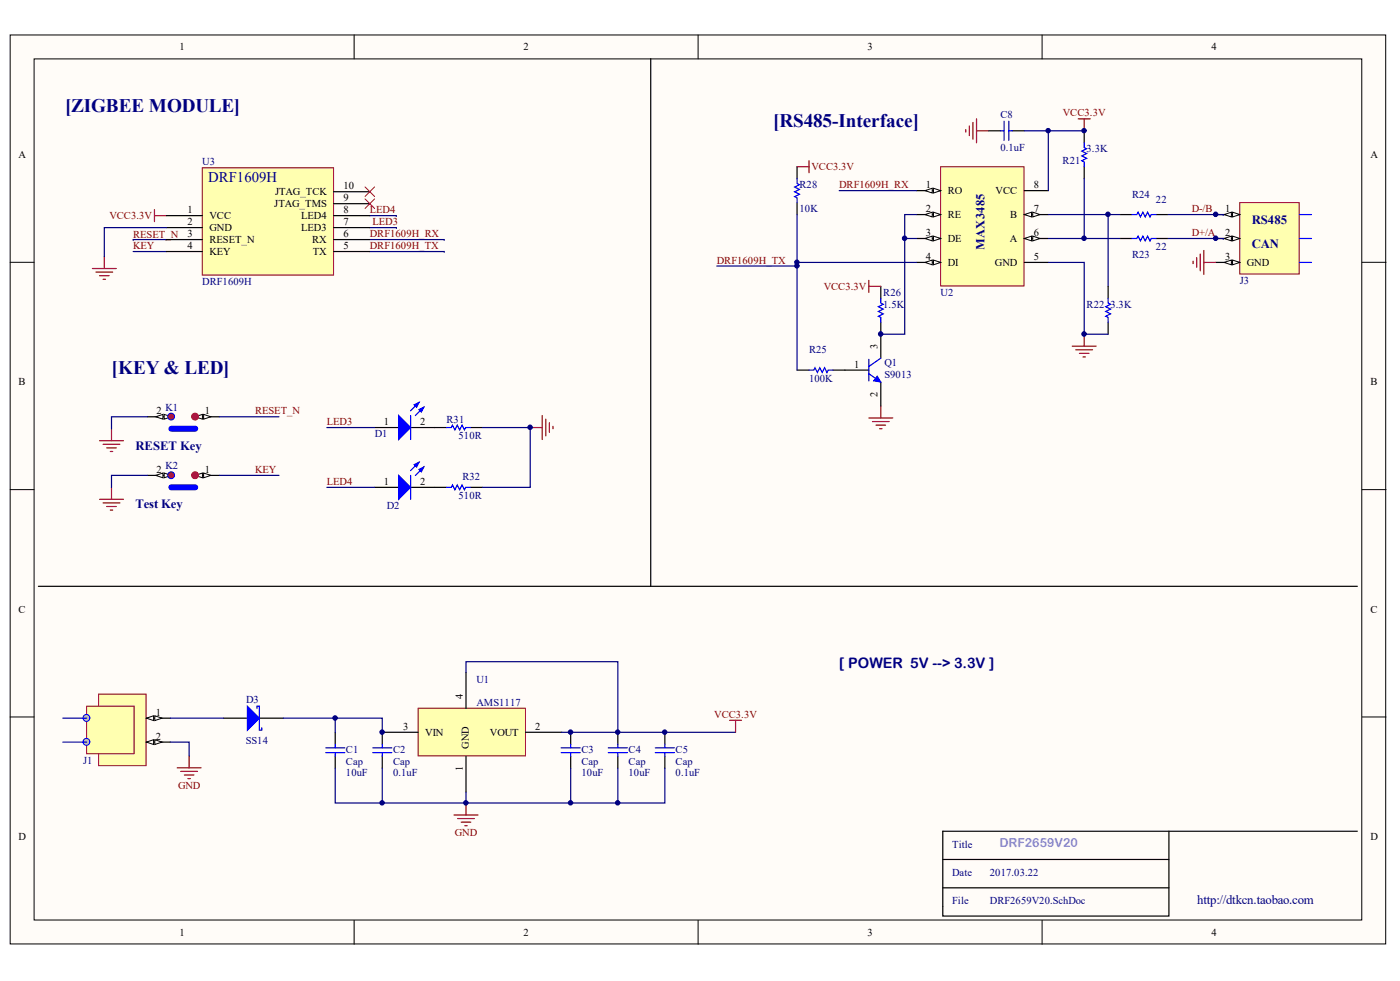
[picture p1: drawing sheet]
<svg xmlns="http://www.w3.org/2000/svg" width="291mm" height="204mm" viewBox="0 0 291 204" stroke-linecap="round" stroke-linejoin="round" font-family="sans-serif">
<g fill="#fffcf8" stroke="#000" stroke-width=".21">
<path d="M2.1 7.3h286v188.9h-286z"/>
<path d="M7.1 12.2h276v179h-276z"/>
</g>
<path d="M73.6 7.3v4.9M145.1 7.3v4.9M216.6 7.3v4.9M2.1 54.5h5M283.2 54.5h4.9M2.1 101.8h5M283.2 101.8h4.9M2.1 149h5M283.2 149h4.9M73.6 191.3v5M145.1 191.3v5M216.6 191.3v5" fill="none" stroke="#000" stroke-width=".21"/>
<path d="M196 178.6h47M243 172.8v17.6h-47v-17.6h86.2M196 184.5h47" fill="none" stroke="#000" stroke-width=".25"/>
<path d="M19.2 55.8h5M19.9 56.6h3.5M20.7 57.3h2M21.4 58.1h.5M21.7 53.3v2.5M32.1 43.6v2.5M32.1 44.8h2.5" fill="none" stroke="#800000" stroke-width=".25"/>
<path d="M27.7 52.3h6.9M34.6 49.8h-6.9v.1M76.9 44.8h5.5v.2M76.9 47.3h5.5v.2M76.9 49.8h15.4v.1M76.9 52.3h15.4v.1" fill="none" stroke="#000080" stroke-width=".25"/>
<path d="M195.5 34.7h17.4v24.7h-17.4z" fill="#ffffb0" stroke="#800000" stroke-width=".21"/>
<path d="M190.6 39.6h4.9" fill="none" stroke="#000" stroke-width=".25"/>
<g fill="#fffcf8" stroke="#000" stroke-width=".21">
<path d="M194.1 39.1l1.4 .5-1.4 .5z"/>
<path d="M192.3 39.6l1.5-.5v1z"/>
</g>
<path d="M190.6 44.6h4.9" fill="none" stroke="#000" stroke-width=".25"/>
<g fill="#fffcf8" stroke="#000" stroke-width=".21">
<path d="M194.1 44.1l1.4 .5-1.4 .5z"/>
<path d="M192.3 44.6l1.5-.5v1z"/>
</g>
<path d="M190.6 49.6h4.9" fill="none" stroke="#000" stroke-width=".25"/>
<g fill="#fffcf8" stroke="#000" stroke-width=".21">
<path d="M194.1 49.1l1.4 .5-1.4 .5z"/>
<path d="M192.3 49.6l1.5-.5v1z"/>
</g>
<path d="M190.6 54.5h4.9" fill="none" stroke="#000" stroke-width=".25"/>
<g fill="#fffcf8" stroke="#000" stroke-width=".21">
<path d="M194.1 54l1.4 .5-1.4 .5z"/>
<path d="M192.3 54.5l1.5-.5v1z"/>
</g>
<path d="M213 54.5h4.9M213 49.6h4.9" fill="none" stroke="#000" stroke-width=".25"/>
<g fill="#fffcf8" stroke="#000" stroke-width=".21">
<path d="M213 49.6l1.4-.5v1z"/>
<path d="M214.7 49.1l1.5 .5-1.5 .5z"/>
</g>
<path d="M213 44.6h4.9" fill="none" stroke="#000" stroke-width=".25"/>
<g fill="#fffcf8" stroke="#000" stroke-width=".21">
<path d="M213 44.6l1.4-.5v1z"/>
<path d="M214.7 44.1l1.5 .5-1.5 .5z"/>
</g>
<path d="M205.5 27.2h2.5M210.5 27.2h2.5M213 39.6h4.9M225.4 27.2v2.5M225.4 34.7v2.4M230.4 59.5v2.5M232.9 44.6h2.4M232.9 49.6h2.4M240.3 44.6h2.5M240.3 49.6h2.5M230.4 67v2.5" fill="none" stroke="#000" stroke-width=".25"/>
<path d="M190.6 44.6h-2.5v5h2.5M230.4 44.6v14.9" fill="none" stroke="#000080" stroke-width=".25"/>
<path d="M200.8 26.9v.5M201.5 26.2v2M202.3 25.4v3.5M203 24.7v5M203 27.2h2.5M224.1 24.7h2.5M225.4 24.7v2.5M222.9 72h5M223.6 72.7h3.5M224.4 73.4h2M225.1 74.2h.5M225.4 69.5v2.5" fill="none" stroke="#800000" stroke-width=".25"/>
<path d="M208 27.2h.7M208.7 25.2v4M209.7 25.2v4M209.7 27.2h.8M225.4 29.7v1l.5 .2-1 .5 1 .5-1 .5 1 .5-1 .5 .5 .3v1M235.3 44.6h1l.3-.5 .5 1 .5-1 .5 1 .5-1 .5 1 .2-.5h1M235.3 49.6h1l.3-.5 .5 1 .5-1 .5 1 .5-1 .5 1 .2-.5h1M230.4 62v1l.5 .3-1 .4 1 .5-1 .5 1 .5-1 .5 .5 .3v1" fill="none" stroke="#00f" stroke-width=".25"/>
<path d="M257.7 42.1h12.4v14.9h-12.4z" fill="#ffffb0" stroke="#800000" stroke-width=".21"/>
<path d="M252.8 44.6h4.9" fill="none" stroke="#000" stroke-width=".25"/>
<g fill="#fffcf8" stroke="#000" stroke-width=".21">
<path d="M256.2 44.1l1.5 .5-1.5 .5z"/>
<path d="M254.5 44.6l1.5-.5v1z"/>
</g>
<path d="M252.8 49.6h4.9" fill="none" stroke="#000" stroke-width=".25"/>
<g fill="#fffcf8" stroke="#000" stroke-width=".21">
<path d="M256.2 49.1l1.5 .5-1.5 .5z"/>
<path d="M254.5 49.6l1.5-.5v1z"/>
</g>
<path d="M252.8 54.5h4.9" fill="none" stroke="#000" stroke-width=".25"/>
<g fill="#fffcf8" stroke="#000" stroke-width=".21">
<path d="M256.2 54l1.5 .5-1.5 .5z"/>
<path d="M254.5 54.5l1.5-.5v1z"/>
</g>
<g fill="none" stroke="#00f" stroke-width=".25">
<path d="M165.7 37.1v1l.5 .3-1 .5 1 .5-1 .5 1 .5-1 .5 .5 .2v1M270.2 44.6h2.4M270.2 49.6h2.4M270.2 54.5h2.4M168.2 76.9h1l.2-.5 .5 1 .5-1 .5 1 .5-1 .5 1 .3-.5h1M180.6 77.7l2.5 1.7M180.6 74.7v4.5M183.1 62v1l.5 .3-1 .4 1 .5-1 .5 1 .5-1 .5 .5 .3v1M183.1 74.4l-2.5 1.8M85.4 86.4v5M85.4 98.8v5M87.1 83.6l-1.7 1.8"/>
<path d="M87.1 96.1l-1.7 1.7M88.1 84.6l-1.7 1.8M88.1 97.1l-1.7 1.7M92.8 88.9h1l.3-.5 .5 1 .5-1 .5 1 .5-1 .5 1 .2-.5h1M92.8 101.3h1l.3-.5 .5 1 .5-1 .5 1 .5-1 .5 1 .2-.5h1"/>
</g>
<path d="M213 27.2h4.9v12.4M217.9 27.2h7.5M225.4 37.1v12.5M188.1 49.6v19.9h-5M217.9 54.5h7.5v15h5M217.9 44.6h15M217.9 49.6h15M242.8 44.6h11.5v.2M242.8 49.6h11.5v.1M100.3 88.9h9.9v12.4h-9.9" fill="none" stroke="#000080" stroke-width=".25"/>
<g fill="none" stroke="#800000" stroke-width=".25">
<path d="M165.7 34.7h2.5M168.2 33.4v2.5M180.6 58.3v2.5M180.6 59.5h2.5M248 54.3v.5M248.8 53.6v1.9M249.5 52.8v3.5M250.3 52.1v4.9M250.3 54.5h2.5M110.2 88.9h2.5M112.7 86.4v5M113.5 87.1v3.5"/>
<path d="M114.2 87.9v2M115 88.6v.5M180.6 86.9h5M181.4 87.6h3.4M182.1 88.4h2M182.9 89.1h.5M183.1 84.4v2.5"/>
</g>
<g fill="none" stroke="#000" stroke-width=".25">
<path d="M165.7 34.7v2.4M165.7 42.1v2.5M183.1 59.5v2.5M165.7 76.9h2.5M173.2 76.9h7.4M183.1 67v7.4M183.1 79.4v5M40.6 98.8h5M77.9 88.9h5M85.4 88.9h7.4M97.8 88.9h2.5M77.9 101.3h5"/>
<path d="M85.4 101.3h7.4M97.8 101.3h2.5"/>
</g>
<path d="M182.4 78.2l.7 1.2-1.5-.2z" fill="#00f" stroke="#00f" stroke-width=".21"/>
<g fill="#00f" stroke="#00f" stroke-width=".25">
<path d="M82.9 86.4l2.5 2.5-2.5 2.5z"/>
<path d="M87.1 85.1l1-.5-.5 1z"/>
<path d="M86.1 84.1l1-.5-.5 1z"/>
<path d="M82.9 98.8l2.5 2.5-2.5 2.5z"/>
<path d="M87.1 97.6l1-.5-.5 1z"/>
<path d="M86.1 96.6l1-.5-.5 1z"/>
</g>
<g fill="#fffcf8" stroke="#000" stroke-width=".21">
<path d="M40.6 98.8l1.5-.5v1z"/>
<path d="M42.3 98.3l1.5 .5-1.5 .5z"/>
</g>
<path d="M30.6 98.8h5" fill="none" stroke="#000" stroke-width=".25"/>
<g fill="#fffcf8" stroke="#000" stroke-width=".21">
<path d="M34.1 98.3l1.5 .5-1.5 .5z"/>
<path d="M32.4 98.8l1.5-.5v1z"/>
</g>
<circle cx="40.6" cy="98.8" r=".71" fill="#bf0000" stroke="#bf0000" stroke-width=".21"/>
<circle cx="35.6" cy="98.8" r=".71" fill="#bf0000" stroke="#00f" stroke-width=".21"/>
<path d="M35.6 101.3h5" fill="none" stroke="#00f" stroke-width="1.2"/>
<path d="M20.7 103.8h5M21.4 104.5h3.5M22.2 105.3h2M22.9 106h.5M23.2 101.3v2.5" fill="none" stroke="#800000" stroke-width=".25"/>
<path d="M30.6 98.8h-7.4v2.5M45.6 98.8h12.4M67.9 88.9h10M67.9 101.3h10" fill="none" stroke="#000080" stroke-width=".25"/>
<path d="M40.6 86.6h5" fill="none" stroke="#000" stroke-width=".25"/>
<g fill="#fffcf8" stroke="#000" stroke-width=".21">
<path d="M40.6 86.6l1.5-.5v1z"/>
<path d="M42.3 86.1l1.5 .5-1.5 .5z"/>
</g>
<path d="M30.6 86.6h5" fill="none" stroke="#000" stroke-width=".25"/>
<g fill="#fffcf8" stroke="#000" stroke-width=".21">
<path d="M34.1 86.1l1.5 .5-1.5 .5z"/>
<path d="M32.4 86.6l1.5-.5v1z"/>
</g>
<circle cx="40.6" cy="86.6" r=".71" fill="#bf0000" stroke="#bf0000" stroke-width=".21"/>
<circle cx="35.6" cy="86.6" r=".71" fill="#bf0000" stroke="#00f" stroke-width=".21"/>
<path d="M35.6 89.1h5" fill="none" stroke="#00f" stroke-width="1.2"/>
<path d="M20.7 91.6h5M21.4 92.3h3.5M22.2 93.1h2M22.9 93.8h.5M23.2 89.1v2.5" fill="none" stroke="#800000" stroke-width=".25"/>
<path d="M174.5 39.6h16.1M30.6 86.6h-7.4v2.5M45.6 86.6h12.4" fill="none" stroke="#000080" stroke-width=".25"/>
<path d="M86.9 147.2h22.3v9.9h-22.3z" fill="#ffffb0" stroke="#800000" stroke-width=".21"/>
<g fill="none" stroke="#000" stroke-width=".25">
<path d="M96.9 139.8v7.4M69.7 152.2v2.5M69.7 157.2v2.5M79.5 157.2v2.5M86.9 152.2h-7.4v2.5M96.9 157.2v7.4M109.3 152.2h7.5M118.6 152.2v2.5M118.6 157.2v2.5M128.4 152.2v2.5M128.4 157.2v2.5M138.2 152.2v2.5"/>
<path d="M138.2 157.2v2.5"/>
</g>
<g fill="none" stroke="#00f" stroke-width=".25">
<path d="M67.7 155.4h4M67.7 156.4h4M69.7 154.7v.7M69.7 156.4v.8M77.5 155.4h4M77.5 156.4h4M79.5 154.7v.7M79.5 156.4v.8M116.6 155.4h4M116.6 156.4h4M118.6 154.7v.7M118.6 156.4v.8"/>
<path d="M126.4 155.4h4M126.4 156.4h4M128.4 154.7v.7M128.4 156.4v.8M136.2 155.4h4M136.2 156.4h4M138.2 154.7v.7M138.2 156.4v.8"/>
</g>
<path d="M96.9 139.8v-2.3h31.5v14.7M69.7 159.7v7.2h27.2v-2.3M79.5 159.7v7.2M116.8 152.2h36.1M118.6 159.7v7.2M128.4 159.7v7.2h-31.5M138.2 159.7v7.2h-9.8" fill="none" stroke="#000080" stroke-width=".25"/>
<path d="M151.7 149.7h2.5M152.9 149.7v2.5M94.4 169.4h5M95.1 170.1h3.5M95.9 170.9h2M96.6 171.6h.5M96.9 166.9v2.5" fill="none" stroke="#800000" stroke-width=".25"/>
<g fill="#ffffb0" stroke="#800000" stroke-width=".21">
<path d="M20.5 144.3h9.9v14.8h-9.9z"/>
<path d="M18 146.8h9.9v9.9h-9.9z"/>
</g>
<g fill="#c0c0c0" stroke="#00f" stroke-width=".21">
<circle cx="18" cy="149.2" r=".71"/>
<circle cx="18" cy="154.2" r=".71"/>
</g>
<path d="M30.4 149.3h5" fill="none" stroke="#000" stroke-width=".25"/>
<g fill="#fffcf8" stroke="#000" stroke-width=".21">
<path d="M30.4 149.3l1.5-.5v1z"/>
<path d="M32.2 148.8l1.5 .5-1.5 .5z"/>
</g>
<path d="M30.4 154.2h5" fill="none" stroke="#000" stroke-width=".25"/>
<g fill="#fffcf8" stroke="#000" stroke-width=".21">
<path d="M30.4 154.2l1.5-.4v.9z"/>
<path d="M32.2 153.8l1.5 .4-1.5 .5z"/>
</g>
<path d="M13 149.3h5M13 154.2h5M53.4 147.3v-.5h.5v5h.5v-.5" fill="none" stroke="#00f" stroke-width=".25"/>
<path d="M36.8 159.6h5M39.3 157.1v2.5M37.6 160.3h3.5M38.3 161.1h2M39.1 161.8h.5" fill="none" stroke="#800000" stroke-width=".25"/>
<path d="M135.3 12.2v109.7M8 121.9h274.2M46.5 149.3h4.9M53.9 149.3h5" fill="none" stroke="#000" stroke-width=".25"/>
<path d="M51.4 146.8l2.5 2.5-2.5 2.5z" fill="#00f" stroke="#00f" stroke-width=".25"/>
<path d="M42.1 34.9h27.2v22.3h-27.2z" fill="#ffffb0" stroke="#800000" stroke-width=".21"/>
<path d="M69.4 39.8h7.5M34.6 44.8h7.5M34.6 47.3h7.5M34.6 49.8h7.5M34.6 52.3h7.5M69.4 44.8h7.5M69.4 47.3h7.5M69.4 49.8h7.5M69.4 52.3h7.5M69.4 42.3h7.5" fill="none" stroke="#000" stroke-width=".25"/>
<path d="M34.6 47.3h-12.9v6M165.7 44.6v9.9h24.9M165.7 54.5v.8h-16.7M165.7 55.3v21.6M35.4 154.2h3.9v2.9M35.4 149.3h11.1M58.9 149.3h10.8v2.9M69.7 149.3h9.8v2.9" fill="none" stroke="#000080" stroke-width=".25"/>
<path d="M75.9 38.9l2 1.9M77.9 38.9l-2 1.9M75.9 41.3l2 2M77.9 41.3l-2 2" fill="none" stroke="#f00" stroke-width=".21"/>
<g fill="#000080" stroke="#000080" stroke-width=".21">
<circle cx="69.7" cy="149.2" r=".46"/>
<circle cx="79.4" cy="166.9" r=".46"/>
<circle cx="79.4" cy="152.2" r=".46"/>
<circle cx="96.8" cy="166.9" r=".46"/>
<circle cx="110.2" cy="88.8" r=".47"/>
<circle cx="118.6" cy="166.9" r=".46"/>
<circle cx="118.6" cy="152.2" r=".46"/>
<circle cx="128.4" cy="166.9" r=".46"/>
<circle cx="128.4" cy="152.2" r=".46"/>
<circle cx="138.2" cy="152.2" r=".46"/>
<circle cx="165.7" cy="55.3" r=".46"/>
<circle cx="165.7" cy="54.5" r=".46"/>
<circle cx="183.1" cy="69.4" r=".47"/>
<circle cx="188" cy="49.5" r=".47"/>
<circle cx="217.9" cy="27.2" r=".46"/>
<circle cx="225.3" cy="69.4" r=".47"/>
<circle cx="225.3" cy="49.5" r=".47"/>
<circle cx="225.4" cy="27.2" r=".46"/>
<circle cx="230.3" cy="44.5" r=".47"/>
<circle cx="252.7" cy="49.5" r=".47"/>
<circle cx="252.7" cy="44.5" r=".47"/>
</g>
<g font-size="4" fill="#000080">
<text x="13.5" y="23.2">[ZIGBEE MODULE]</text>
<text x="160.7" y="26.3">[RS485-Interface]</text>
<text x="23.2" y="77.8">[KEY &amp; LED]</text>
</g>
<text font-size="3.1" fill="#000080" x="43.3" y="37.9">DRF1609H</text>
<text font-size="3" fill="#000080" x="174.5" y="138.9">[ POWER 5V --&gt; 3.3V ]</text>
<text font-size="2.7" fill="#000080" x="248.9" y="187.9">http://dtkcn.taobao.com</text>
<g font-size="2.6" fill="#000080">
<text x="260.2" y="46.5">RS485</text>
<text x="204.7" y="52.1" transform="rotate(-90 204.7 52.1)">MAX3485</text>
<text x="260.2" y="51.4">CAN</text>
<text x="28.2" y="93.5">RESET Key</text>
<text x="28.2" y="105.7">Test Key</text>
</g>
<text font-size="2.6" fill="#f0f" x="207.8" y="176.1">DRF2659V20</text>
<g font-size="2.2">
<text x="37.3" y="10.5">1</text>
<text x="108.8" y="10.5">2</text>
<text x="180.3" y="10.5">3</text>
<text x="251.9" y="10.5">4</text>
<text x="3.8" y="32.8">A</text>
<text x="284.9" y="32.8">A</text>
<text x="57.2" y="40.6">JTAG_TCK</text>
<text x="71.4" y="41.8">9</text>
<text x="71.4" y="39.3">10</text>
<text x="192.5" y="39.1">1</text>
<text x="197" y="40.4">RO</text>
<text x="207" y="40.4">VCC</text>
<text x="214.9" y="39.1">8</text>
<text x="39" y="44.3">1</text>
<text x="39" y="46.8">2</text>
<text x="43.5" y="45.6">VCC</text>
<text x="57" y="43.1">JTAG_TMS</text>
<text x="62.6" y="45.6">LED4</text>
<text x="71.4" y="46.8">7</text>
<text x="71.4" y="44.3">8</text>
<text x="192.5" y="44.1">2</text>
<text x="197" y="45.3">RE</text>
<text x="210" y="45.3">B</text>
<text x="214.9" y="44.1">7</text>
<text x="254.7" y="44.1">1</text>
<text x="39" y="49.3">3</text>
<text x="39" y="51.8">4</text>
<text x="43.5" y="48">GND</text>
<text x="43.5" y="50.5">RESET_N</text>
<text x="43.5" y="53">KEY</text>
<text x="62.6" y="48">LED3</text>
<text x="64.9" y="50.5">RX</text>
<text x="65.1" y="53">TX</text>
<text x="71.4" y="51.8">5</text>
<text x="71.4" y="49.3">6</text>
<text x="192.5" y="49.1">3</text>
<text x="197" y="50.3">DE</text>
<text x="209.9" y="50.3">A</text>
<text x="214.9" y="49.1">6</text>
<text x="254.7" y="49.1">2</text>
<text x="192.5" y="54">4</text>
<text x="197" y="55.3">DI</text>
<text x="206.8" y="55.3">GND</text>
<text x="214.9" y="54">5</text>
<text x="254.7" y="54">3</text>
<text x="259.2" y="55.3">GND</text>
<text x="177.6" y="76.4">1</text>
<text x="182.4" y="72.5" transform="rotate(-90 182.4 72.5)">3</text>
<text x="3.9" y="80.1">B</text>
<text x="182.4" y="82.5" transform="rotate(-90 182.4 82.5)">2</text>
<text x="284.9" y="80.1">B</text>
<text x="32.6" y="86.1">2</text>
<text x="42.6" y="86.1">1</text>
<text x="79.8" y="88.4">1</text>
<text x="87.3" y="88.4">2</text>
<text x="32.6" y="98.3">2</text>
<text x="42.6" y="98.3">1</text>
<text x="79.8" y="100.8">1</text>
<text x="87.3" y="100.8">2</text>
<text x="3.9" y="127.4">C</text>
<text x="284.9" y="127.4">C</text>
<text x="32.4" y="148.8">1</text>
<text x="96.2" y="145.3" transform="rotate(-90 96.2 145.3)">4</text>
<text x="32.4" y="153.7">2</text>
<text x="83.8" y="151.7">3</text>
<text x="88.4" y="152.9">VIN</text>
<text x="97.4" y="155.7" transform="rotate(-90 97.4 155.7)">GND</text>
<text x="101.8" y="152.9">VOUT</text>
<text x="111.3" y="151.7">2</text>
<text x="96.2" y="160.3" transform="rotate(-90 96.2 160.3)">1</text>
<text x="3.8" y="174.6">D</text>
<text x="284.9" y="174.6">D</text>
<text x="37.3" y="194.5">1</text>
<text x="108.8" y="194.5">2</text>
<text x="180.3" y="194.5">3</text>
<text x="251.9" y="194.5">4</text>
</g>
<g font-size="2.2" fill="#000080">
<text x="208" y="24.4">C8</text>
<text x="42.1" y="34.4">U3</text>
<text x="208" y="31.4">0.1uF</text>
<text x="220.9" y="34.1">R21</text>
<text x="225.9" y="31.7">3.3K</text>
<text x="166.2" y="39.1">R28</text>
<text x="235.3" y="41.1">R24</text>
<text x="166.2" y="44.1">10K</text>
<text x="240.3" y="42.1">22</text>
<text x="235.3" y="53.5">R23</text>
<text x="240.3" y="52">22</text>
<text x="42.1" y="59.2">DRF1609H</text>
<text x="257.7" y="59">J3</text>
<text x="183.6" y="64">1.5K</text>
<text x="183.6" y="61.5">R26</text>
<text x="195.5" y="61.5">U2</text>
<text x="225.9" y="64">R22</text>
<text x="230.9" y="64">3.3K</text>
<text x="168.2" y="73.4">R25</text>
<text x="183.9" y="76.2">Q1</text>
<text x="168.2" y="79.4">100K</text>
<text x="183.9" y="78.7">S9013</text>
<text x="34.4" y="85.4">K1</text>
<text x="92.8" y="87.9">R31</text>
<text x="77.9" y="90.8">D1</text>
<text x="95.3" y="91.3">510R</text>
<text x="34.4" y="97.6">K2</text>
<text x="96.1" y="99.8">R32</text>
<text x="80.4" y="105.8">D2</text>
<text x="95.3" y="103.8">510R</text>
<text x="99.1" y="141.9">U1</text>
<text x="51.2" y="146">D3</text>
<text x="99.1" y="146.8">AMS1117</text>
<text x="51.1" y="154.6">SS14</text>
<text x="17.3" y="158.7">J1</text>
<text x="71.9" y="161.4">10uF</text>
<text x="71.9" y="156.4">C1</text>
<text x="71.9" y="158.9">Cap</text>
<text x="81.7" y="161.4">0.1uF</text>
<text x="81.7" y="156.4">C2</text>
<text x="81.7" y="158.9">Cap</text>
<text x="120.9" y="161.4">10uF</text>
<text x="120.9" y="156.4">C3</text>
<text x="120.9" y="158.9">Cap</text>
<text x="130.7" y="161.4">10uF</text>
<text x="130.7" y="156.4">C4</text>
<text x="130.7" y="158.9">Cap</text>
<text x="140.5" y="161.4">0.1uF</text>
<text x="140.5" y="156.4">C5</text>
<text x="140.5" y="158.9">Cap</text>
<text x="198" y="176.2">Title</text>
<text x="198" y="182.1">Date</text>
<text x="205.8" y="182.1">2017.03.22</text>
<text x="198" y="187.9">File</text>
<text x="205.8" y="187.9">DRF2659V20.SchDoc</text>
</g>
<g font-size="2.2" fill="#800000">
<text x="221" y="24.2">VCC3.3V</text>
<text x="168.7" y="35.4">VCC3.3V</text>
<text x="174.5" y="39.1">DRF1609H_RX</text>
<text x="22.7" y="45.6">VCC3.3V</text>
<text x="76.9" y="44.3">LED4</text>
<text x="77.4" y="46.8">LED3</text>
<text x="247.8" y="44.1">D-/B</text>
<text x="27.7" y="51.8">KEY</text>
<text x="27.7" y="49.4">RESET_N</text>
<text x="76.9" y="49.3">DRF1609H_RX</text>
<text x="76.9" y="51.8">DRF1609H_TX</text>
<text x="247.8" y="49.1">D+/A</text>
<text x="149" y="54.8">DRF1609H_TX</text>
<text x="171.2" y="60.3">VCC3.3V</text>
<text x="53" y="86.1">RESET_N</text>
<text x="67.9" y="88.4">LED3</text>
<text x="53" y="98.3">KEY</text>
<text x="67.9" y="100.8">LED4</text>
<text x="148.5" y="149.2">VCC3.3V</text>
<text x="37" y="164">GND</text>
<text x="94.6" y="173.8">GND</text>
</g>
</svg>
